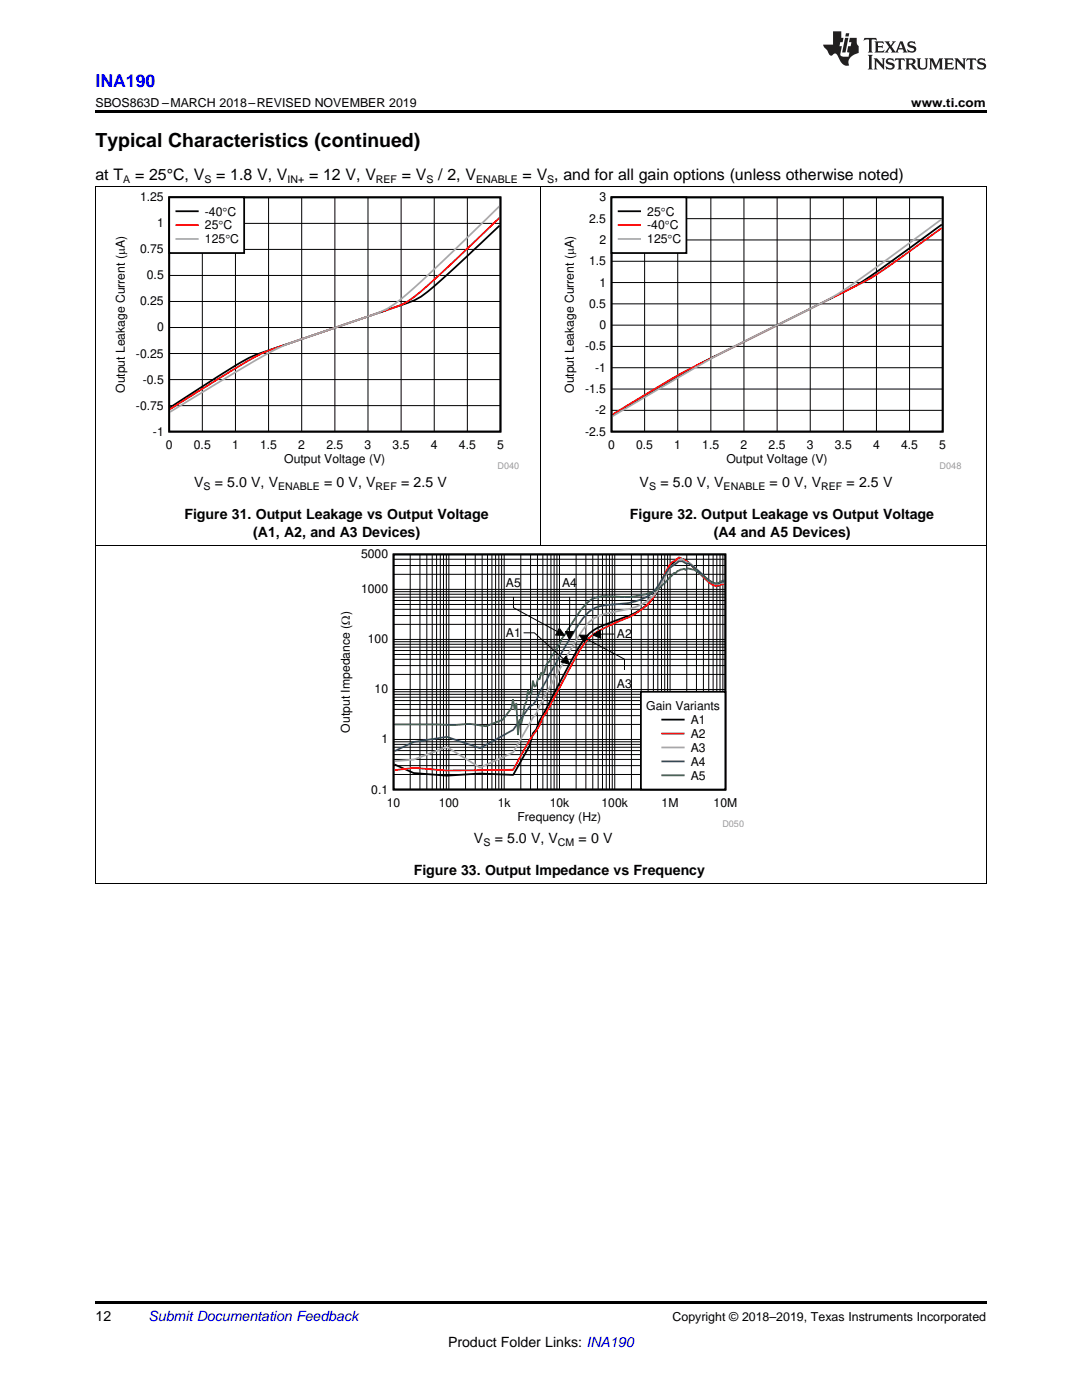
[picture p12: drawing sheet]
<svg xmlns="http://www.w3.org/2000/svg" width="216mm" height="279mm" viewBox="0 0 216 279" stroke-linecap="round" stroke-linejoin="round" font-family="sans-serif">
<path d="M19 259.7h177.8v.5h-177.8z" fill="#000"/>
<path d="M19.1 109v67.4M196.8 109v67.4M19 176.3h177.8" fill="none" stroke="#000" stroke-width=".2"/>
<path d="M67.4 109.7h81v55.4h-81z" fill-rule="evenodd" fill="#fff"/>
<path d="M78.5 110.6h66.2v47h-66.2zM144.6 116.5h-.5a1.82 1.82 0 0 1-2.7-.4l-2.6-2.6a5.5 5.5 0 0 0-3.3-2 6.9 6.9 0 0 0-2.7 3.1l-.6 1.3a10.5 10.5 0 0 1-4.7 5.9l-2 1.1-2.6 .9a17.5 17.5 0 0 0-5.3 2.6 40.8 40.8 0 0 0-5.3 8.6l-4.6 8.8-.7 1.8-.7 .7-.6 2.5-3.3 5.9-6.6-.3-6.6 .4-6.7-.5-3.8-1.7" fill="none" stroke="#000" stroke-width=".35"/>
<g fill="none" stroke="#000" stroke-width=".2">
<path d="M78.5 119.8h66.3M78.5 119.2h66.3M78.5 118.6h66.3M78.5 118.1h66.3M78.5 117.6h66.3M78.5 114.6h66.3M78.5 112.9h66.3M78.5 111.6h66.3M81.9 110.6v47M83.8 110.6v47M85.2 110.6v47M86.2 110.6v47"/>
<path d="M87.1 110.6v47M87.9 110.6v47M88.5 110.6v47M89.1 110.6v47M89.6 110.6v47M92.9 110.6v47M94.8 110.6v47M96.2 110.6v47M97.3 110.6v47M98.2 110.6v47M98.9 110.6v47M99.5 110.6v47"/>
<path d="M100.1 110.6v47M100.6 110.6v47M102.5 119.1v2.2l8.7 4.7M103.9 110.6v47M105.9 110.6v47M107.2 110.6v47M108.3 110.6v47M109.2 110.6v47M109.9 110.6v47M110.6 110.6v47M111.1 110.6v47M111.6 110.6v47"/>
<path d="M113.7 119.1l-.1 6.9M115 110.6v47M116.9 110.6v47M118.3 110.6v47M119.4 110.6v47M120.2 110.6v47M121 110.6v47M121.6 110.6v47M122.2 110.6v47M122.7 110.6v47M126 110.6v47M127.9 110.6v47"/>
<path d="M129.3 110.6v47M130.4 110.6v47M131.3 110.6v47M132 110.6v47M132.6 110.6v47M133.2 110.6v47M133.7 110.6v47M137 110.6v47M139 110.6v47M140.4 110.6v47M141.4 110.6v47M142.3 110.6v47"/>
<path d="M143 110.6v47M143.7 110.6v47M144.2 110.6v47M78.5 139.8h66.3M78.5 139.1h66.3M78.5 138.6h66.3M78.5 138.1h66.3M78.5 137.6h66.3M78.5 134.6h66.3M78.5 132.8h66.3M78.5 131.6h66.3M78.5 130.6h66.3"/>
<path d="M78.5 129.8h66.3M78.5 129.2h66.3M78.5 128.6h66.3M78.5 128.1h66.3M78.5 127.6h66.3M78.5 124.6h66.3M78.5 122.8h66.3M78.5 121.6h66.3M78.5 120.6h66.3M104.5 126.3h2.1l5.8 5.2M111.6 125.4l1 1.4-1.7-.1zM112.8 126l1.6 .1-.8 1.5z"/>
<path d="M113 130.9l.6 1.7-1.7-.5zM115.6 126.7l1.8 .1-.8 1.4zM117 127.5l7.6 4.1v2.1M118.3 126.7l1.5-.9 .1 1.6zM122.6 126.5l-2.8 .1M78.5 154.6h66.3M78.5 152.8h66.3M78.5 151.6h66.3M78.5 150.6h66.3M78.5 149.8h66.3M78.5 149.1h66.3M78.5 148.6h66.3"/>
<path d="M78.5 148h66.3M78.5 147.6h66.3M78.5 144.6h66.3M78.5 142.8h66.3M78.5 141.6h66.3M78.5 140.6h66.3"/>
</g>
<path d="M144.6 116.6h-.5a2.04 2.04 0 0 1-2.7-.4l-2.6-2.6a8.6 8.6 0 0 0-3.3-2.4l-.7 .7-.7 .2a21.3 21.3 0 0 0-2.6 4.9 11.8 11.8 0 0 1-7.3 6.7l-1.3 .6a20.8 20.8 0 0 0-5.3 3 42.9 42.9 0 0 0-5.3 8.7l-3.3 6.2-.7 .9a15.2 15.2 0 0 1-2.6 4.6l-3.3 5.9-13.2 .2-6.7-.6-3.8 .5" fill="none" stroke="#f00" stroke-width=".35"/>
<path d="M144.6 116.3h-.5a2.01 2.01 0 0 1-2.7-.4l-1.9-1.9a5.3 5.3 0 0 0-2.7-1.8l-.7-.6h-.6l-2 2-.7 1.3a14.2 14.2 0 0 1-3.3 4.8 14.5 14.5 0 0 1-6.6 2.3 10.4 10.4 0 0 0-5.3 2.1 53.4 53.4 0 0 0-6 9.5l-2.6 4.7-2 4.1-.7 .8-3.9 6.9-6.6 3.1-6.6-4.1-6.7 2.5-3.8 .3" fill="none" stroke="#aaa" stroke-width=".35"/>
<path d="M144.6 116.1h-.5a1.98 1.98 0 0 1-2.7-.3l-3.3-2.9-.6-.4-.7-.1-.7-.4h-.6l-2 1.4-.7 1.2a17.2 17.2 0 0 1-2.6 3.7 11.7 11.7 0 0 1-7.3 2.3 9.3 9.3 0 0 0-5.3 1.4 27.9 27.9 0 0 0-4.6 6.7l-5.3 9.4-.7 1.7-.7 .9-.6 .3-3.3 4.7-6.6 3.6-6.6-2.2-6.7 1-3.8 1.8" fill="none" stroke="#295c75" stroke-width=".35"/>
<path d="M144.6 115.9l-.5 .1a1.9 1.9 0 0 1-2.7-.2l-1-.8a5.7 5.7 0 0 0-3.3-1.6l-.3 .3-.3-.2-1.4 .5-.3 .4-.3-.1-1 1a8.1 8.1 0 0 1-6.3 3.6 6.5 6.5 0 0 1-3 .2h-.3a15.5 15.5 0 0 0-5.3 .2 9.3 9.3 0 0 0-3.7 3.9l-2.6 4-.7 1.4-1 1.6-.6 .8-.3 1-.7 .7-.7 2-.3-.4-.3 1.2h-.4l-.3 1.3-.3 .2-.4-1.1-.3 2.7-.3-.1-.4-.7-.3 2.3-.3 .5-.7 3.8-.3-.7-.3 2.9-.4-6.2-.3 1.2-.3-1.9-.4 1.7-1.7 2.2-3.3 1.3-3.3-.4-3.3 .2-3.3-.1h-8.4" fill="none" stroke="#286b49" stroke-width=".35"/>
<path d="M111.6 125.4l1 1.4-1.7-.1zM113 130.9l.6 1.7-1.7-.5zM112.8 126l1.6 .1-.8 1.5zM115.6 126.7l1.8 .1-.8 1.4zM118.3 126.7l1.5-.9 .1 1.6z" fill="#000"/>
<path d="M127.9 138.1h16.8v19.5h-16.8z" fill-rule="evenodd" fill="#fff"/>
<path d="M127.9 138.1h16.8v19.5h-16.8zM132.1 143.6h4.3" fill="none" stroke="#000" stroke-width=".35"/>
<path d="M132.1 146.4h4.3" fill="none" stroke="#f00" stroke-width=".35"/>
<path d="M132.1 149.2h4.3" fill="none" stroke="#aaa" stroke-width=".35"/>
<path d="M132.1 152h4.3" fill="none" stroke="#295c75" stroke-width=".35"/>
<path d="M132.1 154.7h4.3" fill="none" stroke="#286b49" stroke-width=".35"/>
<path d="M19.1 37.3v71.7M107.9 37.3v71.7M196.8 37.3v71.7M19 109h177.8" fill="none" stroke="#000" stroke-width=".2"/>
<path d="M22.8 37.9h81.3v56.1h-81.3z" fill-rule="evenodd" fill="#fff"/>
<path d="M33.8 39.4h66.1v46.7h-66.1zM99.7 45l-5.1 4.9a140.9 140.9 0 0 1-10.6 9.3 33.1 33.1 0 0 1-6.6 2.6l-19.8 6.8a45.4 45.4 0 0 0-10.6 4.4l-13.1 8.3" fill="none" stroke="#000" stroke-width=".35"/>
<g fill="none" stroke="#000" stroke-width=".2">
<path d="M40.4 39.4v46.7M47 39.4v46.7M53.6 39.4v46.7M60.2 39.4v46.7M66.8 39.4v46.7M73.4 39.4v46.7M80 39.4v46.7M86.6 39.4v46.7M93.3 39.4v46.7M33.8 55h66.1M33.8 49.8h66.1M33.8 44.6h66.1"/>
<path d="M33.8 75.8h66.1M33.8 70.6h66.1M33.8 65.4h66.1M33.8 60.2h66.1M33.8 80.9h66.1"/>
</g>
<path d="M99.7 43.4l-7.8 7.5a109.8 109.8 0 0 1-10.6 9.3l-2.6 1.2-18.5 6.3a55.6 55.6 0 0 0-10.6 4.2l-15.7 9.8" fill="none" stroke="#f00" stroke-width=".35"/>
<path d="M99.7 41.1l-10.4 10.1a135.3 135.3 0 0 1-10.6 9.5 31.7 31.7 0 0 1-7.9 3.4l-6.6 2.2a61.4 61.4 0 0 0-11.9 4.9l-18.4 11" fill="none" stroke="#aaa" stroke-width=".35"/>
<path d="M33.8 39.4h14.9v11.1h-14.9z" fill-rule="evenodd" fill="#fff"/>
<path d="M33.8 39.4h14.9v11.1h-14.9zM35.2 42.2h4.3" fill="none" stroke="#000" stroke-width=".35"/>
<path d="M35.2 44.9h4.3" fill="none" stroke="#f00" stroke-width=".35"/>
<path d="M35.2 47.7h4.3" fill="none" stroke="#aaa" stroke-width=".35"/>
<path d="M112.4 37.9h79.9v56.1h-79.9z" fill-rule="evenodd" fill="#fff"/>
<path d="M122 39.4h66.1v46.7h-66.1zM187.9 44.8l-7.7 5.7a78.3 78.3 0 0 1-14.6 9.1l-11.9 6a257.8 257.8 0 0 0-25.1 13.4l-6.4 3.9" fill="none" stroke="#000" stroke-width=".35"/>
<g fill="none" stroke="#000" stroke-width=".2">
<path d="M128.6 39.4v46.7M135.2 39.4v46.7M141.8 39.4v46.7M148.4 39.4v46.7M155.1 39.4v46.7M161.7 39.4v46.7M168.3 39.4v46.7M174.9 39.4v46.7M181.5 39.4v46.7M122 56.4h66.1M122 52.1h66.1M122 47.9h66.1"/>
<path d="M122 43.6h66.1M122 77.6h66.1M122 73.4h66.1M122 69.1h66.1M122 64.9h66.1M122 60.6h66.1M122 81.9h66.1"/>
</g>
<path d="M187.9 45.5l-5.1 3.7a77.3 77.3 0 0 1-14.5 9.1l-18.5 9.3a222.1 222.1 0 0 0-22.5 12l-5.1 3.1" fill="none" stroke="#f00" stroke-width=".35"/>
<path d="M187.9 43.7a500.5 500.5 0 0 1-21 15.1l-7.9 4.1a301.7 301.7 0 0 0-27.7 14.8l-9.1 5.4" fill="none" stroke="#aaa" stroke-width=".35"/>
<path d="M122 39.4h15v11.1h-15z" fill-rule="evenodd" fill="#fff"/>
<path d="M122 39.4h15v11.1h-15zM123.4 42.2h4.3" fill="none" stroke="#000" stroke-width=".35"/>
<path d="M123.4 44.9h4.3" fill="none" stroke="#f00" stroke-width=".35"/>
<path d="M123.4 47.7h4.3" fill="none" stroke="#aaa" stroke-width=".35"/>
<path d="M19 37.2h177.8" fill="none" stroke="#000" stroke-width=".2"/>
<path d="M19 22h177.8v.5h-177.8z" fill="#000"/>
<g fill="#231f20">
<path d="M172.5 7.6l-.1 .5 .4-.2h.6v.1v2.1l-.2 .4h.9l-.2-.4v-2.1l.1-.1h.5l.5 .2-.2-.5zM174.5 8.3l.2 .3v1.5l-.2 .4h1.8l.2-.6a1.04 1.04 0 0 1-1.3 .2v-.7h.6l.3 .2v-.6l-.3 .2h-.6v-.6l.8-.1 .4 .3-.2-.5zM176.5 8.3l.9 1.1-.9 1.1h.8l-.2-.2 .4-.7 .5 .7-.2 .2h1.5l-.2-.2 .2-.4h.9l.1 .4-.2 .2h1l-.3-.3-.7-1.9h-.5l-.9 2-.8-1 .9-1h-.8l.1 .3-.4 .5-.3-.6 .1-.2zM179.7 8.6l.4 1h-.7zM181.3 8.4a.63 .63 0 0 0-.2 .7 .63 .63 0 0 0 .6 .4l.6 .2 .1 .2a.75 .75 0 0 1-.7 .4 .75 .75 0 0 1-.6-.5l.1 .7 .1-.1a1.11 1.11 0 0 0 1.5-.6 1.13 1.13 0 0 0-1.2-.8l-.1-.4a1.04 1.04 0 0 1 1.2 .2l-.2-.5-.2 .1-.4-.2zM173.2 10.9l.2 .4v2.2l-.2 .4h1l-.3-.4v-2.2l.3-.4zM174.3 11.6l.3 .4v1.5l-.3 .4h.8l-.2-.4v-1.3l1.5 1.7v-1.9l.2-.4h-.7l.2 .4v.9l-1.1-1.3zM177 11.8a.62 .62 0 0 0-.2 .7 .62 .62 0 0 0 .6 .4l.6 .1 .1 .3a.76 .76 0 0 1-.7 .3 .76 .76 0 0 1-.7-.4l.2 .7 .1-.1a1.11 1.11 0 0 0 1.5-.6 1.13 1.13 0 0 0-1.2-.8l-.1-.4a1.04 1.04 0 0 1 1.2 .2l-.2-.6-.2 .1-.5-.1zM178.7 11.6l-.2 .6a.61 .61 0 0 1 .8-.3v1.6l-.2 .4h.9l-.2-.4v-1.6a.63 .63 0 0 1 .7 .3l-.1-.6zM180.6 11.6l.3 .4v1.5l-.3 .4h1l-.2-.2-.1-.8 .6 .2a.76 .76 0 0 0 1.2 .7l-1-1a.58 .58 0 0 0 .6-.5 .58 .58 0 0 0-.5-.6zM181.4 11.9h.1a.45 .45 0 0 1 .5 .1 .45 .45 0 0 1 .1 .5l-.8 .2zM182.9 11.6l.2 .2a2.17 2.17 0 0 0 .3 1.9 .99 .99 0 0 0 1.6-.6v-1.1l.2-.4h-.7l.2 .2a1.92 1.92 0 0 1-.2 1.8 .6 .6 0 0 1-.9-.5v-1.1l.2-.4zM185.4 11.6l.2 .4v1.5l-.2 .4h.7l-.2-.4v-1.4l.8 1.8 .8-1.8v1.4l-.2 .4h.9l-.2-.4v-1.5l.2-.4h-.8l-.6 1.5-.6-1.5zM188.4 11.6l.2 .4v1.5l-.2 .4h1.8l.1-.6a1.04 1.04 0 0 1-1.2 .1v-.6h.5l.4 .2v-.6l-.4 .2h-.5v-.7h.8l.3 .3-.1-.6zM190.5 11.6l.2 .4v1.5l-.2 .4h.7l-.2-.4v-1.3l1.5 1.7v-1.9l.2-.4h-.7l.2 .4v.9l-1.1-1.3zM192.9 11.6l-.1 .6a.61 .61 0 0 1 .7-.3l.1 1.6-.3 .4h1l-.3-.4 .1-1.6a.63 .63 0 0 1 .7 .3l-.1-.6zM195.2 11.8a.62 .62 0 0 0-.2 .7 .62 .62 0 0 0 .6 .4l.6 .1 .1 .3a.76 .76 0 0 1-.7 .3 .76 .76 0 0 1-.6-.4l.1 .7 .1-.1a1.11 1.11 0 0 0 1.6-.6 1.13 1.13 0 0 0-1.3-.8l-.1-.4a1.04 1.04 0 0 1 1.2 .2l-.1-.6-.2 .1-.5-.1z"/>
<path d="M166.2 6.3v2.6h-1.9v.4l.8 .9a.91 .91 0 0 0 1 .8 .56 .56 0 0 1 .5-.3 .56 .56 0 0 1 .5 .3l.4 .8a1.53 1.53 0 0 0 1.9 1.2 1.54 1.54 0 0 1 1-2.1l.9-.3v-1.4a1.52 1.52 0 0 1-.4-1.6h-1.3l-.2 .8h.5l-.2 .8h-.5l-.1 1v.2l.4 .1-.2 .8a1.93 1.93 0 0 1-1.6-.3l.3-1.8h-.5l.2-.8h.4l.2-.8h-.4v-1.3zM168.6 7.6l-.6 2.9h.7l.6-2.9zM168.8 6.6l-.1 .7h.6l.2-.7z"/>
</g>
<text font-size="3.9" x="19" y="29.3">Typical Characteristics (continued)</text>
<text font-size="3.5" fill="#00f" x="19" y="17.3">INA190</text>
<g font-size="3.2">
<text x="19" y="36">at T</text>
<text x="27" y="36">= 25°C, V</text>
<text x="43.1" y="36">= 1.8 V, V</text>
<text x="61.7" y="36">= 12 V, V</text>
<text x="80.2" y="36">= V</text>
<text x="87.5" y="36">/ 2, V</text>
<text x="104.3" y="36">= V , and for all gain options (unless otherwise noted)</text>
</g>
<g font-size="2.8">
<text x="38.7" y="97.2">V</text>
<text x="42.9" y="97.2">= 5.0 V, V</text>
<text x="64.7" y="97.2">= 0 V, V</text>
<text x="80" y="97.2">= 2.5 V</text>
<text x="127.6" y="97.2">V</text>
<text x="131.8" y="97.2">= 5.0 V, V</text>
<text x="153.6" y="97.2">= 0 V, V</text>
<text x="168.9" y="97.2">= 2.5 V</text>
<text x="36.8" y="103.5">Figure 31. Output Leakage vs Output Voltage</text>
<text x="50.5" y="107.2">(A1, A2, and A3 Devices)</text>
<text x="125.7" y="103.5">Figure 32. Output Leakage vs Output Voltage</text>
<text x="142.4" y="107.2">(A4 and A5 Devices)</text>
<text x="94.6" y="168.3">V</text>
<text x="98.7" y="168.3">= 5.0 V, V</text>
<text x="115.5" y="168.3">= 0 V</text>
<text x="82.5" y="174.6">Figure 33. Output Impedance vs Frequency</text>
<text x="19" y="263.6">12</text>
<text x="89.4" y="268.9">Product Folder Links: INA190</text>
</g>
<text font-size="2.8" fill="#0000c8" x="29.6" y="263.6">Submit Documentation Feedback</text>
<g font-size="2.5">
<text x="19" y="21.4">SBOS863D –MARCH 2018–REVISED NOVEMBER 2019</text>
<text x="181.8" y="21.4">www.ti.com</text>
<text x="134.2" y="263.6">Copyright © 2018–2019, Texas Instruments Incorporated</text>
</g>
<g font-size="2.4">
<text x="27.9" y="40.2">1.25</text>
<text x="119.6" y="40.2">3</text>
<text x="31.3" y="45.4">1</text>
<text x="40.9" y="43">-40qC</text>
<text x="40.9" y="45.8">25qC</text>
<text x="117.6" y="44.4">2.5</text>
<text x="129.1" y="43">25qC</text>
<text x="129.1" y="45.8">-40qC</text>
<text x="27.9" y="50.6">0.75</text>
<text x="40.9" y="48.6">125qC</text>
<text x="117.6" y="52.9">1.5</text>
<text x="119.6" y="48.7">2</text>
<text x="129.1" y="48.6">125qC</text>
<text x="29.3" y="55.8">0.5</text>
<text x="119.6" y="57.2">1</text>
<text x="27.9" y="61">0.25</text>
<text x="117.6" y="61.4">0.5</text>
<text x="119.6" y="65.7">0</text>
<text x="27.1" y="71.3">-0.25</text>
<text x="31.3" y="66.2">0</text>
<text x="116.7" y="69.9">-0.5</text>
<text x="28.5" y="76.6">-0.5</text>
<text x="118.8" y="74.2">-1</text>
<text x="24.9" y="78.4" transform="rotate(-90 24.9 78.4)">Output Leakage Current (PA)</text>
<text x="27.1" y="81.7">-0.75</text>
<text x="114.5" y="78.4" transform="rotate(-90 114.5 78.4)">Output Leakage Current (PA)</text>
<text x="116.7" y="78.4">-1.5</text>
<text x="118.8" y="82.7">-2</text>
<text x="30.5" y="86.9">-1</text>
<text x="33.1" y="89.7">0</text>
<text x="38.7" y="89.7">0.5</text>
<text x="46.3" y="89.7">1</text>
<text x="51.9" y="89.7">1.5</text>
<text x="59.5" y="89.7">2</text>
<text x="65.1" y="89.7">2.5</text>
<text x="72.8" y="89.7">3</text>
<text x="78.3" y="89.7">3.5</text>
<text x="86" y="89.7">4</text>
<text x="91.6" y="89.7">4.5</text>
<text x="99.2" y="89.7">5</text>
<text x="116.7" y="86.9">-2.5</text>
<text x="121.3" y="89.7">0</text>
<text x="126.9" y="89.7">0.5</text>
<text x="134.6" y="89.7">1</text>
<text x="140.1" y="89.7">1.5</text>
<text x="147.8" y="89.7">2</text>
<text x="153.4" y="89.7">2.5</text>
<text x="161" y="89.7">3</text>
<text x="166.6" y="89.7">3.5</text>
<text x="174.2" y="89.7">4</text>
<text x="179.8" y="89.7">4.5</text>
<text x="187.4" y="89.7">5</text>
<text x="56.7" y="92.5">Output Voltage (V)</text>
<text x="145" y="92.5">Output Voltage (V)</text>
<text x="72" y="111.4">5000</text>
<text x="72" y="118.4">1000</text>
<text x="101" y="117.2">A5</text>
<text x="112.2" y="117.2">A4</text>
<text x="73.4" y="128.4">100</text>
<text x="101" y="127.1">A1</text>
<text x="123.1" y="127.4">A2</text>
<text x="123.1" y="137.3">A3</text>
<text x="74.7" y="138.4">10</text>
<text x="129" y="141.7">Gain Variants</text>
<text x="69.8" y="146.2" transform="rotate(-90 69.8 146.2)">Output Impedance (:)</text>
<text x="76.1" y="148.4">1</text>
<text x="137.9" y="144.5">A1</text>
<text x="137.9" y="147.3">A2</text>
<text x="137.9" y="150">A3</text>
<text x="137.9" y="152.8">A4</text>
<text x="137.9" y="155.6">A5</text>
<text x="74.1" y="158.4">0.1</text>
<text x="77.2" y="161.1">10</text>
<text x="87.5" y="161.1">100</text>
<text x="99.3" y="161.1">1k</text>
<text x="109.7" y="161.1">10k</text>
<text x="120" y="161.1">100k</text>
<text x="132" y="161.1">1M</text>
<text x="142.4" y="161.1">10M</text>
<text x="103.2" y="163.9">Frequency (Hz)</text>
</g>
<g font-size="2.1">
<text x="24.6" y="36.6">A</text>
<text x="40.8" y="36.6">S</text>
<text x="57.4" y="36.6">IN+</text>
<text x="75" y="36.6">REF</text>
<text x="85.1" y="36.6">S</text>
<text x="95" y="36.6">ENABLE</text>
<text x="109.2" y="36.6">S</text>
<text x="40.6" y="97.8">S</text>
<text x="55.5" y="97.8">ENABLE</text>
<text x="75" y="97.8">REF</text>
<text x="129.5" y="97.8">S</text>
<text x="144.4" y="97.8">ENABLE</text>
<text x="163.9" y="97.8">REF</text>
<text x="96.4" y="168.8">S</text>
<text x="111.3" y="168.8">CM</text>
</g>
<g font-size="1.8" fill="#999">
<text x="99.3" y="93.5">D040</text>
<text x="187.5" y="93.5">D048</text>
<text x="144.1" y="165">D050</text>
</g>
</svg>
